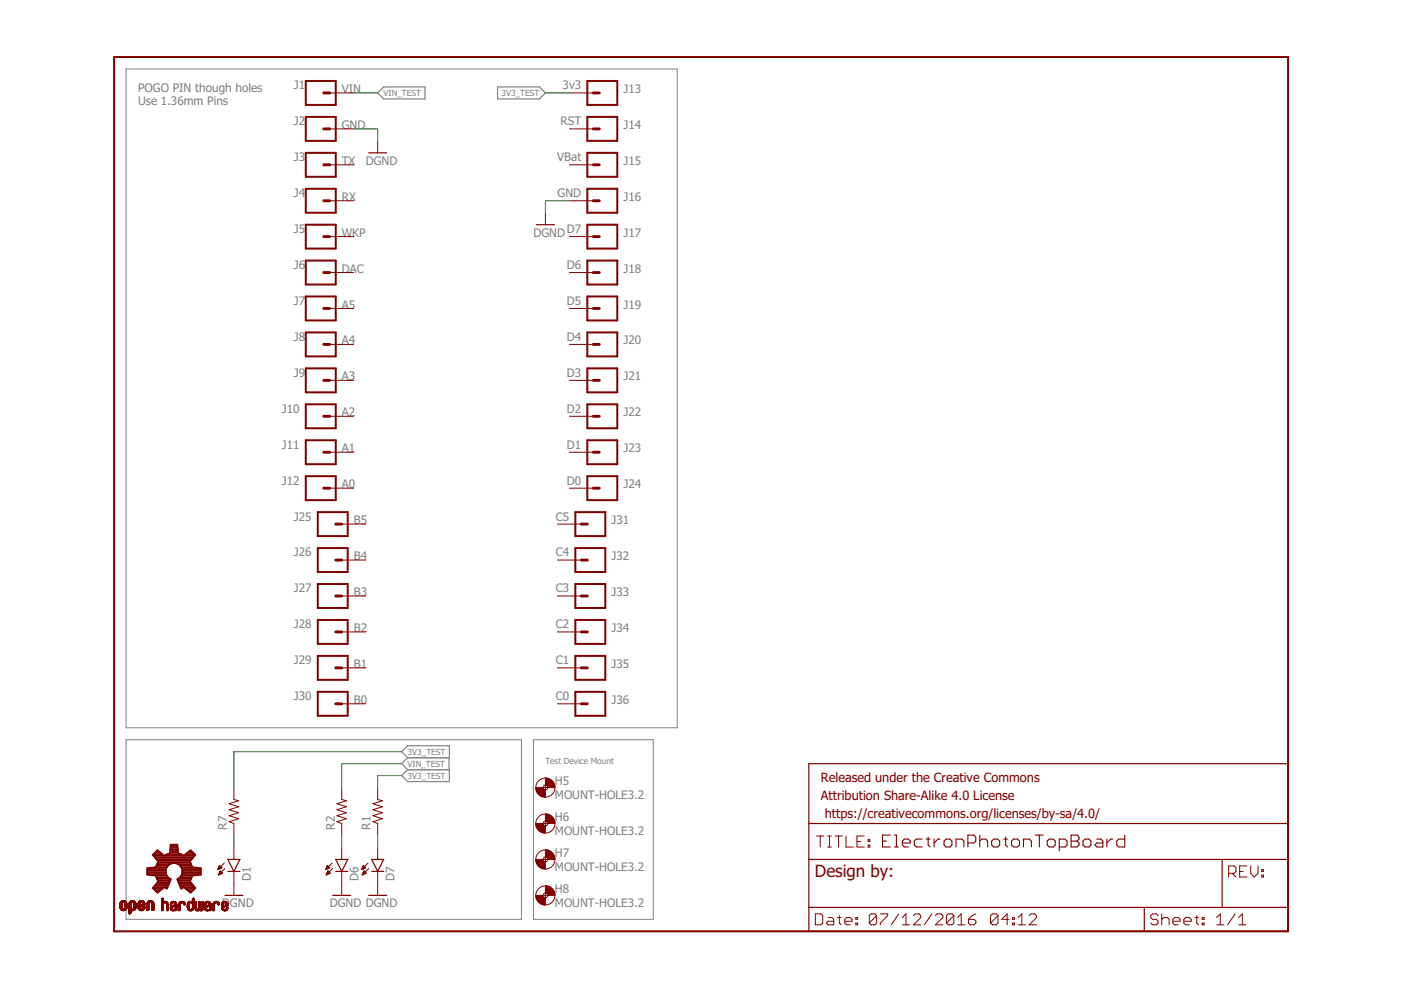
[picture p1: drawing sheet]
<svg xmlns="http://www.w3.org/2000/svg" width="297mm" height="210mm" viewBox="0 0 297 210" stroke-linecap="round" stroke-linejoin="round" font-family="sans-serif">
<path d="M26.7 14.6h116.9v139.7h-116.9zM26.7 156.8h83.9v38.1h-83.9zM113.1 156.8h25.4v38.1h-25.4z" fill="none" stroke="#808080" stroke-width=".21"/>
<path d="M80.1 19.7l1.2-1.3h8.8v2.6h-8.8zM105.5 18.4h8.9l1.2 1.3-1.2 1.3h-8.9zM85.2 159.4l1.2-1.3h8.9v2.6h-8.9zM85.2 164.4l1.2-1.2h8.9v2.5h-8.9zM86.4 160.7l-1.2 1.2 1.2 1.3M95.2 160.7v2.5" fill="none" stroke="#808080" stroke-width=".25"/>
<g fill="none" stroke="#800000" stroke-width=".25">
<path d="M78.2 32.4h3.8M113.7 47.6h3.8M171.5 161.9h101.6v35.6h-101.6zM171.5 174.6h101.6M47.7 189.8h3.8M48.3 182.2h2.6l-1.3 2.6zM48.3 184.8h2.6M70.5 189.8h3.9M71.2 184.8h2.5M71.2 182.2h2.5l-1.2 2.6zM78.2 189.8h3.8M78.8 184.8h2.5"/>
<path d="M78.8 182.2h2.5l-1.2 2.6zM171.5 182.2h101.6M171.5 192.4h101.6M242.6 192.4v5.1M259.1 182.2v10.2"/>
</g>
<g fill="none" stroke="#800000" stroke-width=".21">
<path d="M69.9 19.7h5.1M120.7 19.7h5.1M69.9 27.3h5.1M69.9 34.9h5.1M80.1 29.9v2.5M120.7 27.3h5.1M120.7 34.9h5.1M69.9 42.6h5.1M69.9 50.2h5.1M69.9 57.8h5.1M115.6 45.1v2.5M120.7 42.6h5.1"/>
<path d="M120.7 50.2h5.1M120.7 57.8h5.1M69.9 65.4h5.1M69.9 73h5.1M120.7 65.4h5.1M120.7 73h5.1M69.9 80.6h5.1M69.9 88.3h5.1M69.9 95.9h5.1M120.7 80.6h5.1M120.7 88.3h5.1M120.7 95.9h5.1"/>
<path d="M69.9 103.5h5.1M72.5 111.1h5M72.5 118.7h5M118.2 111.1h5.1M118.2 118.7h5.1M120.7 103.5h5.1M72.5 126.4h5M72.5 134h5M118.2 126.4h5.1M118.2 134h5.1M72.5 141.6h5M72.5 149.2h5"/>
<path d="M118.2 141.6h5.1M118.2 149.2h5.1M49.6 167v2.5l1 .3-2 .6 2 .6-2 .7 2 .6-2 .7 2 .6-2 .6 1 .4v2.5M49.6 179.7v2.5M72.5 167v2.5l1 .3-2.1 .6 2.1 .6-2.1 .7 2.1 .6-2.1 .7 2.1 .6-2.1 .6 1.1 .4v2.5M72.5 179.7v2.5M80.1 167v2.5l1 .3-2 .6 2 .6-2 .7 2 .6-2 .7 2 .6-2 .6 1 .4v2.5M80.1 179.7v2.5M115.1 167h1M115.1 174.6h1M115.6 166.5v1M115.6 174.1v1"/>
<path d="M173.1 177.2h1.6M173.9 177.2v2.4M175.5 177.2h.8M175.5 179.6h.8M175.9 177.2v2.4M177 177.2h1.6M177.8 177.2v2.4M179.4 177.2v2.4h1.5M181.7 178.4h.8M183.3 177.2h-1.6v2.4h1.6M184 179.2h.4v.4h-.4zM184 178h.4v.4h-.4z"/>
<path d="M25.4 192.4l.5 .1M25.4 192.4h.4M25.4 192.3h.4M25.4 192.2h.4M25.4 192.1h.4M25.4 192h.4M25.4 191.9h.4M25.4 191.8h.4M25.4 191.7h.4M25.4 191.6h.4M25.5 192.6h.4M25.5 192.5h.4"/>
<path d="M25.5 192.7h.6M25.5 192.6h.5M25.5 192.7h1.3M25.5 192.8h1.3M25.5 191.3h1.3M25.6 192.8h1.2M25.6 191.2l1.2 .1M25.6 192.9h1.1M25.6 191.2h1.1M25.7 191.2h1M25.7 192.9h1M25.7 191.1h.9"/>
<path d="M25.8 193h.8M25.8 191.1h.7M25.8 193h.7M25.8 191.6h-.4M25.9 191.6h-.5M25.9 191.5h-.4M26 191.4l-.5 .1M26 191h.4M26 193.1h.3M26 191.4h-.5M26.3 191.4h.5M26.4 191.4l.5 .1"/>
<path d="M26.4 192.6h.5M26.4 191.5h.5M26.5 191.5l.4 .1M26.5 192.4h.4M26.5 192.3h.4M26.5 192.2h.4M26.5 192.1h.4M26.5 192h.4M26.5 191.9h.4M26.5 191.8h.4M26.5 191.7h.4M26.5 191.6h.4"/>
<path d="M26.8 191.3l-1.3 .1M26.8 192.7h-.5M26.9 192.6h-.5M26.9 192.5h-.4M27.3 193.6h.4M27.3 193.5h.4M27.3 193.4h.4M27.3 193.3h.4M27.3 193.2h.4M27.3 193.1h.4M27.3 192.9h1.3M27.3 192.7h1.4"/>
<path d="M27.3 192.7h.7M27.3 192.6h.6M27.3 192.6h.5M27.3 192.5h.5M27.3 192.4h.4M27.3 192.3h.4M27.3 192.2h.4M27.3 192.1h.4M27.3 192h.4M27.3 191.9h.4M27.3 191.8h.4M27.3 191.7h.4"/>
<path d="M27.3 191.6h.4M27.4 193.8h.1M27.4 191.5h.4M27.5 191.3h1.2M27.5 191.2h1.1M27.6 191.2h1M27.6 193.7h-.3M27.7 191.1h.8M27.7 193.7h-.4M27.7 191l.7 .1M27.7 193.1h-.4M27.8 191.5l-.5 .1"/>
<path d="M27.9 191.4l-.5 .1M27.9 191h.4M27.9 191.4h-.5M28 193.1h.2M28.2 191.4h.6M28.3 191.4l.5 .1M28.3 192.6h.5M28.4 192.5h.4M28.4 191.5h.4M28.4 193l-1.1 .1M28.4 192.4h.4M28.4 192.3h.4"/>
<path d="M28.4 192.2h.4M28.4 192.1h.4M28.4 192h.4M28.4 191.9h.4M28.4 191.8h.4M28.4 191.7h.4M28.4 191.6h.4M28.5 193h-1.2M28.6 192.9l-1.3 .1M28.7 192.8h-1.4M28.7 191.3l-1.3 .1M28.8 192.7h-.6"/>
<path d="M28.8 192.6h-.5M29.3 192.5h.4M29.3 192.4h.4M29.3 192.2h.7M29.3 191.9h.4M29.3 191.8h.3M29.3 191.7h.3M29.3 191.6h.4M29.3 192.6h.5M29.3 192.6h.4M29.3 192.7h.6M29.4 192.7h1.2"/>
<path d="M29.4 191.3h1.2M29.4 191.2h1.1M29.5 192.9h1M29.5 191.2h1M29.6 193h.8M29.6 191.1h.8M29.6 191l.8 .1M29.7 193h.6M29.7 191.6l-.4 .1M29.7 191.5l-.4 .1M29.7 191.5h-.4M29.7 191.9h1"/>
<path d="M29.8 192.3l-.5 .1M29.8 191.4l-.5 .1M29.8 191h.4M29.9 193.1h.2M29.9 191.4h-.6M29.9 192.3h-.6M29.9 191.8h.8M30 191.8h.7M30.1 192.7h.5M30.1 191.7h.6M30.1 191.4h.6M30.1 192.2h-.8"/>
<path d="M30.2 192.1l-.9 .1M30.2 191.4l.5 .1M30.2 191.5h.5M30.3 192.6h.4M30.3 191.7h.4M30.3 192.5h.4M30.3 191.5h.4M30.3 191.6h.4M30.3 192.4h.4M30.4 192.3h.3M30.4 192.1h-1.1M30.5 192h-1.2"/>
<path d="M30.5 192.2h.2M30.6 192.8h-1.2M30.6 192h-1.3M30.6 191.3l-1.3 .1M30.7 192.6h-.5M30.7 191.9h-1.4M31.2 192.9h.4M31.2 192.8h.4M31.2 192.7h.4M31.2 192.6h.4M31.2 192.5h.4M31.2 192.4h.4"/>
<path d="M31.2 192.3h.4M31.2 192.2h.4M31.2 192.1h.4M31.2 192h.4M31.2 191.9h.4M31.2 191.8h.4M31.2 191.7h.4M31.2 191.6h.4M31.2 193h.2M31.3 191.3h1.2M31.3 191.2h1.2M31.4 191.2h1"/>
<path d="M31.5 191.1h.8M31.5 193h-.3M31.6 192.9h-.4M31.6 191.6h-.4M31.6 191.5l-.4 .1M31.6 191.5h-.4M31.7 191.4l-.5 .1M31.7 191h.4M31.8 191.4h-.6M32 191.4h.6M32.1 191.4l.5 .1M32.2 191.5h.4"/>
<path d="M32.2 192.9h.5M32.2 192.8h.5M32.2 192.7h.5M32.2 192.6h.5M32.2 192.5h.5M32.2 192.4h.5M32.2 192.3h.5M32.2 192.2h.5M32.2 192.1h.5M32.2 192h.5M32.2 191.9h.5M32.2 191.8h.5"/>
<path d="M32.2 191.7h.5M32.2 191.6h.5M32.5 193h-.2M32.6 191.3l-1.4 .1M32.6 193h-.4M32.7 192.9l-.5 .1M34.3 190.6h.3M34.3 193h.3M34.3 192.9h.3M34.3 192.8h.3M34.3 192.7h.3M34.3 192.6h.3"/>
<path d="M34.3 192.5h.3M34.3 192.4h.3M34.3 192.3h.3M34.3 192.2h.3M34.3 192.1h.3M34.3 192h.3M34.3 191.9h.3M34.3 191.8h.3M34.3 191.7h.3M34.3 191.3h1.2M34.3 191.2l1.1 .1M34.3 191.2h1"/>
<path d="M34.3 191.1l.3 .1M34.3 191.1h.3M34.3 191h.3M34.3 190.9h.3M34.3 190.8h.3M34.3 190.7h.3M34.3 190.5h.3M34.4 193.1h-.1M34.4 190.5h.2M34.5 193l-.2 .1M34.6 192.9h-.3M34.6 191.6l-.3 .1"/>
<path d="M34.6 191.6h-.3M34.7 191.5l-.4 .1M34.7 191.2h.6M34.7 191.5h-.4M34.8 191.4l-.5 .1M34.9 191.1h.1M34.9 191.4h-.6M35 191.4h.5M35.2 191.4l.4 .1M35.2 191.5h.4M35.3 191.5l.3 .1M35.3 191.6h.3"/>
<path d="M35.4 191.7h.2M35.4 193.1h.1M35.4 192.9h.2M35.4 192.8h.2M35.4 192.7h.2M35.4 192.6h.2M35.4 192.5h.2M35.4 192.4h.2M35.4 192.3h.2M35.4 192.2h.2M35.4 192.1h.2M35.4 192h.2"/>
<path d="M35.4 191.9h.2M35.4 191.8h.2M35.6 193l-.2 .1M35.6 193h-.2M36.1 192.7h.4M36.1 192.7h.3M36.1 192.6h.3M36.1 191.7h.3M36.1 192.8h.4M36.1 191.6h.3M36.2 192.8h.8M36.2 192.9h.8"/>
<path d="M36.2 191.4h1.1M36.3 193h.7M36.3 191.9h-.2M36.3 191.3h1M36.3 191.3h.9M36.4 191.8h-.3M36.4 191.7l-.3 .1M36.4 191.2h.8M36.4 192.5h-.3M36.4 192.1h1.1M36.4 191.6l-.3 .1M36.5 193.1h.5"/>
<path d="M36.5 192.4l-.4 .1M36.5 191.5l-.4 .1M36.5 191.2h.6M36.5 192.4h-.4M36.5 191.5h-.3M36.6 192h.9M36.6 191.4l-.4 .1M36.7 192.3l-.5 .1M36.7 193.1h-.1M36.7 192h.8M36.7 193.1h.1M36.7 191.4h-.5"/>
<path d="M36.7 191.1h.2M36.8 192.3h-.6M36.8 191.4h.6M36.9 191.9h.6M36.9 192.2l-.7 .1M37 191.4l.4 .1M37 192.2h-.8M37 191.5h.4M37.1 191.5l.3 .1M37.1 191.8h.4M37.1 191.6h.4M37.1 192.2h.4"/>
<path d="M37.1 191.6l.4 .1M37.2 192.9h.3M37.2 192.8h.3M37.2 192.7h.3M37.2 192.6h.3M37.2 192.5h.3M37.2 192.4h.3M37.2 192.3h.3M37.2 192.2h.3M37.2 191.7h.3M37.3 193.1h-.1M37.4 193l-.2 .1"/>
<path d="M37.5 193h-.3M37.5 192.1l-1.2 .1M37.9 193.1h.1M37.9 192.9h.3M37.9 192.8h.3M37.9 192.7h.3M37.9 192.6h.3M37.9 192.5h.3M37.9 192.4h.3M37.9 192.3h.3M37.9 192.2h.3M37.9 192.1h.3"/>
<path d="M37.9 192h.3M37.9 191.9h.3M37.9 191.8h.3M37.9 191.7h.3M37.9 191.6h.3M38 191.5h.3M38.1 191.3l1.1 .1M38.1 191.3h1M38.2 193l-.3 .1M38.2 193h-.3M38.2 191.2h.8M38.2 191.7h-.3"/>
<path d="M38.2 191.6l-.3 .1M38.3 191.5l-.4 .1M38.3 191.2h.6M38.4 191.4l-.4 .1M38.5 191.1h.2M38.6 191.4h-.6M38.7 191.4h.5M38.8 191.4l.4 .1M38.9 191.5h.3M38.9 191.5h.4M38.9 191.6h.4M39 191.6h.3"/>
<path d="M39 191.7h.3M39 191.9h.1M39.2 191.8h-.2M39.3 191.7l-.3 .1M39.7 192.4h.3M39.7 192.3h.3M39.7 192.2h.3M39.7 192.1h.3M39.7 192h.3M39.7 191.9h.3M39.7 191.8h.3M39.7 192.6h.3"/>
<path d="M39.7 192.5h.3M39.7 191.7h.3M39.8 192.6h.3M39.8 192.7h.4M39.8 192.7h.3M39.8 192.8h.4M39.8 192.8h1.2M39.9 192.9h1.1M39.9 191.4h1.2M39.9 192.9h1M39.9 191.3h1.2M40 191.3h1.1"/>
<path d="M40 193h.9M40 193h.8M40 191.6l-.3 .1M40 191.2h1.1M40.1 191.6h-.3M40.1 191.5l-.3 .1M40.1 191.2h.6M40.2 193.1h.5M40.2 191.5h-.4M40.2 191.4l-.4 .1M40.3 193.1h.1M40.3 191.1h.2"/>
<path d="M40.4 191.4h-.6M40.4 193.1h.1M40.4 191.4h.7M40.6 192.8h.4M40.6 191.4h.5M40.6 192.7h.4M40.7 191.5h.4M40.8 191.6h.3M40.8 192.5h.3M40.8 192.4h.3M40.8 192.3h.3M40.8 192.2h.3"/>
<path d="M40.8 192.1h.3M40.8 192h.3M40.8 191.9h.3M40.8 191.8h.3M40.8 191.7h.3M40.8 191.1h.3M40.8 191h.3M40.8 190.9h.3M40.8 190.8h.3M40.8 190.7h.3M40.8 190.6h.3M40.8 190.5h.3"/>
<path d="M40.9 190.5h.2M41.1 192.7h-.4M41.1 192.6h-.4M41.1 192.6h-.3M41.4 192.8h.3M41.4 192.7h.3M41.4 192.6h.3M41.4 192.5h.3M41.4 192.4h.3M41.4 192.3h.3M41.4 192.2h.3M41.4 192.1h.3"/>
<path d="M41.4 192h.3M41.4 191.9h.3M41.4 191.8h.3M41.4 191.7h.3M41.4 191.6h.3M41.4 191.5h.3M41.4 191.4h.3M41.4 191.3h.3M41.4 191.2h.3M41.4 192.8h1.7M41.4 192.9h1.6M41.5 192.9h1.5"/>
<path d="M41.5 193h1.4M41.5 191.2h.2M41.6 193h1.3M41.7 193.1h.4M41.8 193.1h.1M41.9 193.1h.1M42 192.8h.5M42 192.7h.4M42.1 192.7h.3M42.1 192.6h.3M42.1 192.5h.3M42.1 192.4h.3"/>
<path d="M42.1 192.3h.3M42.1 192.2h.3M42.1 192.1h.3M42.1 192h.3M42.1 191.9h.3M42.1 191.8h.3M42.1 191.7h.3M42.1 191.6h.3M42.1 191.5h.3M42.1 191.4h.3M42.1 191.3h.3M42.1 191.2h.3"/>
<path d="M42.2 191.2h.2M42.4 193.1h.4M42.6 193.1h.1M42.7 192.7h.4M42.8 192.7h.3M42.8 192.6h.3M42.8 192.5h.3M42.8 192.4h.3M42.8 192.3h.3M42.8 192.2h.3M42.8 192.1h.3M42.8 192h.3"/>
<path d="M42.8 191.9h.3M42.8 191.8h.3M42.8 191.7h.3M42.8 191.6h.3M42.8 191.5h.3M42.8 191.4h.3M42.8 191.3h.3M42.8 191.2h.3M42.9 191.2h.2M43.1 192.8h-.4M43.3 192.7h.4M43.3 192.6h.4"/>
<path d="M43.3 192.5h.4M43.3 191.7h.4M43.4 192.8h.8M43.4 192.8h.4M43.4 191.6h.3M43.4 192.9h.8M43.5 192.9h.7M43.5 191.3l1.1 .1M43.5 193h.8M43.5 191.9h-.2M43.5 191.3h1M43.6 191.8h-.3"/>
<path d="M43.6 191.3h.9M43.6 191.7l-.3 .1M43.7 192.1h1M43.7 191.2h.7M43.7 192.4l-.4 .1M43.7 191.5l-.3 .1M43.8 191.2h.5M43.8 192.4h-.5M43.8 191.5h-.4M43.8 192h.9M43.9 191.4l-.5 .1M43.9 193.1h.1"/>
<path d="M43.9 192.3l-.5 .1M43.9 192h.8M44 191.1h.1M44 191.4h-.5M44 192.3h-.6M44.1 191.4h.5M44.1 191.9h.6M44.1 192.2l-.6 .1M44.2 191.9h.5M44.2 193.1h-.5M44.2 191.4l.5 .1M44.3 193h-.7"/>
<path d="M44.3 192.2h-.8M44.3 191.5h.4M44.3 191.8h.4M44.4 191.6h.3M44.4 191.8h.3M44.4 193.1h.2M44.4 193h.3M44.4 192.9h.3M44.4 192.8h.3M44.4 192.7h.3M44.4 192.6h.3M44.4 192.5h.3"/>
<path d="M44.4 192.4h.3M44.4 192.3h.3M44.4 192.2h.3M44.4 191.7h.3M44.7 193l-.3 .1M44.7 192.1l-1.1 .1M45.2 193.1h.1M45.2 192.9h.2M45.2 192.8h.2M45.2 192.7h.2M45.2 192.6h.2M45.2 192.5h.2"/>
<path d="M45.2 192.4h.2M45.2 192.3h.2M45.2 192.2h.2M45.2 192.1h.2M45.2 192h.2M45.2 191.9h.2M45.2 191.8h.2M45.2 191.7h.2M45.3 191.4h1.1M45.4 191.3h.9M45.4 193l-.2 .1M45.4 193h-.2"/>
<path d="M45.5 191.2h.7M45.5 191.6l-.3 .1M45.5 191.6h-.3M45.6 191.5l-.4 .1M45.6 191.2h.5M45.6 191.5h-.4M45.7 191.4l-.5 .1M45.8 191.4h-.5M45.8 191.1h.1M45.9 191.4h.5M46 191.4l.5 .1M46.1 191.5h.4"/>
<path d="M46.1 191.5l.4 .1M46.2 184.3h.1M46.2 191.6h.3M46.2 191.7h.3M46.2 184.2h.4M46.2 191.9h.2M46.3 184.1h.6M46.4 184h.6M46.4 185.4h.2M46.4 183.9h.5M46.4 185.3h.4M46.4 185.2h.7"/>
<path d="M46.5 183.7h.3M46.5 191.8h-.3M46.5 183.6h.2M46.5 185.1h.6M46.5 191.7l-.3 .1M46.5 183.5l.6 .5-.9 .4zM46.5 184.9h.5M46.6 184.8h.2M46.7 184.7h.1M46.7 184.6l.5 .5-.9 .4zM47 192.6h.3M47 192.5h.3"/>
<path d="M47 192.4h.3M47 192.1h1.1M47 192h.3M47 191.9h.3M47 191.8h.3M47 191.7h.3M47 192.7h.4M47 191.5h.4M47.1 192.8h.4M47.1 192.8h1.1M47.1 191.4h1.1M47.2 191.3h1"/>
<path d="M47.2 193h.9M47.2 191.2l.9 .1M47.3 193h.7M47.3 191.2h.7M47.3 191.6h-.3M47.3 192.4h-.3M47.3 191.5l-.3 .1M47.4 191.2h.5M47.4 193.1h.5M47.5 191.4l-.4 .1M47.5 192.3l-.5 .1M47.5 193.1h.1"/>
<path d="M47.6 183l-1.4 1.4M47.6 191.1h.1M47.6 191.4h-.5M47.6 193.1h.2M47.6 192.3h-.6M47.7 184.1l-1.4 1.4M47.7 192.2l-.7 .1M47.7 191.4h.5M47.7 191.9h.6M47.8 191.4l.5 .1M47.9 192.8h.3M47.9 192.2h-.9"/>
<path d="M47.9 191.8h.4M47.9 192.1l-.9 .1M47.9 191.5h.4M48 191.8h.3M48 191.5l.3 .1M48 192.7h.3M48 191.6h.3M48 191.6l.3 .1M48 192.5h.3M48 191.7h.3M48.1 192.4h.2M48.2 192.9h-1"/>
<path d="M48.2 192.4h.1M48.2 192.9h-1.1M48.2 192h-.8M48.3 192.3h.1M48.3 192.7h-.4M48.3 192h-.8M48.3 192.6h-.3M48.3 191.9h-.6M49.6 184.8v5M69 184.3h.2M69.1 184.2h.3M69.2 184.1h.5"/>
<path d="M69.2 185.4h.2M69.2 184h.7M69.3 183.9h.4M69.3 185.3h.4M69.3 183.7h.3M69.3 185.2h.7M69.4 183.6h.1M69.4 185.1h.5M69.4 184.9h.4M69.4 183.5l.5 .5-.9 .4zM69.5 184.8h.2M69.5 184.7h.1"/>
<path d="M69.5 184.6l.5 .5-.8 .4zM70.4 183l-1.4 1.4M70.5 184.1l-1.3 1.4M72.5 184.8v5M76.7 184.3h.1M76.7 184.2h.4M76.8 184.1h.5M76.8 185.4h.2M76.8 184h.7M76.9 183.9h.5M76.9 185.3h.4M76.9 183.7h.4"/>
<path d="M76.9 185.2h.7M77 183.6h.1M77 185.1h.6M77 184.9h.4M77 183.5l.5 .5-.9 .4zM77.1 184.8h.2M77.1 184.7h.1M77.2 184.6l.5 .5-.9 .4zM78 183l-1.4 1.4M78.2 184.1l-1.4 1.4M80.1 184.8v5M115.1 182.2h1"/>
<path d="M115.1 189.8h1M115.6 181.7v1M115.6 189.3v1.1M172.9 193.8h1.1l.4 .3v1.6l-.4 .4h-1.1zM175.6 194.5h.8l.4 .4v1.2h-1.2l-.4-.4 .4-.4h1.2M177.5 194.5h.8M177.9 194.1v1.6l.4 .4M179.1 195.3h1.6v-.4l-.4-.4h-.8l-.4 .4v.8l.4 .4h.8M181.4 195.7h.4v.4h-.4zM181.4 194.5h.4v.4h-.4zM185.9 194.1l-.4-.3h-.8l-.4 .3v1.6M185.9 194.1v1.6l-.4 .4h-.8l-.4-.4"/>
<path d="M185.9 194.1l-1.6 1.6M186.6 193.8h1.6v.3l-1.6 1.6v.4M190.5 193.8l-1.5 2.3M191.3 196.1h1.6M191.3 194.5l.8-.7v2.3M193.7 194.1l.3-.3h.8l.4 .3v.4l-1.5 1.6h1.5M197.5 193.8l-1.5 2.3M198.3 194.1l.4-.3h.8l.4 .3v.4l-1.6 1.6h1.6M202.2 194.1l-.4-.3h-.7l-.4 .3v1.6M202.2 194.1v1.6l-.4 .4h-.7l-.4-.4M202.2 194.1l-1.5 1.6M203 196.1h1.6"/>
<path d="M203 194.5l.8-.7v2.3M205.3 194.9h1.2l.4 .4v.4l-.4 .4h-.8l-.4-.4zM206.9 193.8l-.8 .3-.8 .8M211.6 194.1l-.4-.3h-.8l-.4 .3v1.6M211.6 194.1v1.6l-.4 .4h-.8l-.4-.4M211.6 194.1l-1.6 1.6M213.9 194.9h-1.5l1.1-1.1v2.3M214.7 195.7h.4v.4h-.4zM214.7 194.5h.4v.4h-.4zM215.9 196.1h1.5M215.9 194.5l.7-.7v2.3M218.2 194.1l.4-.3h.8l.4 .3v.4l-1.6 1.6h1.6"/>
<path d="M245.5 194.1l-.3-.3h-.8l-.4 .3v.4l.4 .4h.8l.3 .4v.4l-.3 .4h-.8l-.4-.4M246.3 194.9l.4-.4h.8l.4 .4v1.2M246.3 193.8v2.3M248.7 195.3h1.5v-.4l-.4-.4h-.8l-.3 .4v.8l.3 .4h.8M251 195.3h1.6v-.4l-.4-.4h-.8l-.4 .4v.8l.4 .4h.8M253.3 194.5h.8M253.7 194.1v1.6l.4 .4M254.9 195.7h.4v.4h-.4zM254.9 194.5h.4v.4h-.4zM258 196.1h1.5M258 194.5l.7-.7v2.3M260.5 185.2h1.2l.3-.4v-.8l-.3-.4h-1.2v2.3"/>
<path d="M261.3 185.2l.7 .7M261.9 193.8l-1.6 2.3M262.6 196.1h1.6M262.6 194.5l.8-.7v2.3M262.8 184.8h.8M264.4 183.6h-1.6v2.3h1.6M265.2 183.6v1.6l.7 .7 .8-.7v-1.6M267.5 185.5h.4v.4h-.4zM267.5 184.4h.4v.4h-.4z"/>
<circle cx="115.6" cy="174.6" r="2.03"/>
<circle cx="115.6" cy="167" r="2.03"/>
<circle cx="115.6" cy="174.6" r=".51"/>
<circle cx="115.6" cy="167" r=".51"/>
<circle cx="115.6" cy="182.2" r="2.03"/>
<circle cx="115.6" cy="189.8" r="2.03"/>
<circle cx="115.6" cy="189.8" r=".51"/>
<circle cx="115.6" cy="182.2" r=".51"/>
</g>
<g fill="none" stroke="#800000" stroke-width=".38">
<path d="M36.1 179.7h1.6M36.2 179.4h1.4M31.2 185.3h4M31.2 185h3.9M31.2 184.6h3.9M31.2 184.3h4M32.5 181.1h1.9M32.6 188.4h1.8M32.6 188.1h2.9M32.6 181.5h8.6M32.8 183.9h2.5M32.8 187.7h2.9"/>
<path d="M32.9 181.8h8M32.9 180.8h1.1M32.9 188.8h1.1M33.1 185.7l-1.9-.2v-1.4l1.9-.2 .5-1.2-1.2-1.4 1-1 1.4 1.1 1.2-.5 .2-1.8h1.4l.2 1.8 1.2 .5 1.4-1.1 1 1-1.2 1.4 .5 1.2 1.9 .2v1.4l-1.9 .2M33.1 185.7h2.2M33.1 187.4h2.7M33.1 182.2h7.6M33.2 186h2.4M33.2 183.6h2.4M33.2 180.4h.4M33.3 189.1h.2M33.3 183.2h2.7"/>
<path d="M33.3 186.4h2.8M33.4 187h2.6M33.4 182.5h7M33.5 182.9h6.8M33.5 186.7h2.6M35.3 183.9a1.8 1.8 0 0 0 .9 2.5l-.8 2-.6-.3-1.4 1.2-1-1 1.2-1.4-.5-1.2M35.3 183.9a1.79 1.79 0 0 1 3.2 0M35.5 181.1h2.8M36 180.8h1.8M36.1 180.4h1.6M36.1 180.1h1.6M37.7 186.7h2.6"/>
<path d="M37.7 186.4h2.8M37.8 183.2h2.7M37.8 187h2.6M38 187.4h2.7M38.1 187.7h2.9M38.2 186h2.4M38.2 183.6h2.4M38.3 188.1h3M38.4 185.7h2.3M38.5 183.9h2.5M38.5 183.9a1.77 1.77 0 0 1-.9 2.5l.8 2 .6-.3 1.4 1.2 1-1-1.2-1.4 .5-1.2M38.6 185.3h4"/>
<path d="M38.6 184.3h4M38.7 185h3.9M38.7 184.6h3.9M39.4 181.1h1.9M39.4 188.4h1.8M39.8 180.8h1.1M39.8 188.8h1.1M40.2 180.4h.4M40.3 189.1h.2"/>
</g>
<g fill="none" stroke="#800000" stroke-width=".42">
<path d="M24.2 12.1h248.9v185.4h-248.9zM64.8 17.2h6.4v5h-6.4zM124.5 17.2h6.4v5h-6.4zM64.8 24.8h6.4v5.1h-6.4zM64.8 32.4h6.4v5.1h-6.4zM124.5 24.8h6.4v5.1h-6.4zM124.5 32.4h6.4v5.1h-6.4zM64.8 40h6.4v5.1h-6.4zM64.8 47.6h6.4v5.1h-6.4zM64.8 55.2h6.4v5.1h-6.4zM124.5 40h6.4v5.1h-6.4zM124.5 47.6h6.4v5.1h-6.4z"/>
<path d="M124.5 55.2h6.4v5.1h-6.4zM64.8 62.9h6.4v5h-6.4zM64.8 70.5h6.4v5.1h-6.4zM64.8 78.1h6.4v5.1h-6.4zM124.5 62.9h6.4v5h-6.4zM124.5 70.5h6.4v5.1h-6.4zM124.5 78.1h6.4v5.1h-6.4zM64.8 85.7h6.4v5.1h-6.4zM64.8 93.3h6.4v5.1h-6.4zM124.5 85.7h6.4v5.1h-6.4zM124.5 93.3h6.4v5.1h-6.4zM64.8 101h6.4v5h-6.4z"/>
<path d="M67.4 108.6h6.3v5.1h-6.3zM67.4 116.2h6.3v5.1h-6.3zM122 108.6h6.3v5.1h-6.3zM122 116.2h6.3v5.1h-6.3zM124.5 101h6.4v5h-6.4zM67.4 123.8h6.3v5.1h-6.3zM67.4 131.4h6.3v5.1h-6.3zM67.4 139.1h6.3v5h-6.3zM122 123.8h6.3v5.1h-6.3zM122 131.4h6.3v5.1h-6.3zM122 139.1h6.3v5h-6.3zM67.4 146.7h6.3v5.1h-6.3z"/>
<path d="M122 146.7h6.3v5.1h-6.3z"/>
</g>
<g fill="none" stroke="#800000" stroke-width=".23">
<path d="M187.1 178.3h.8M188.8 177.1h-1.7v2.5h1.7M189.6 177.1h.5v2.5M189.6 179.6h.9M191.3 178.7h1.7v-.4l-.4-.4h-.9l-.4 .4v.9l.4 .4h.9M195.5 177.9h-1.2l-.5 .4v.9l.5 .4h1.2M196.4 177.9h.8M196.8 177.5v1.7l.4 .4M198.1 177.9v1.7M199.3 177.9h-.4l-.8 .8M200.2 178.3l.4-.4h.8l.4 .4v.9l-.4 .4h-.8l-.4-.4zM202.7 179.6v-1.7h1.2l.5 .4v1.3"/>
<path d="M205.2 178.7h1.3l.4-.4v-.8l-.4-.4h-1.3v2.5M207.7 178.3l.5-.4h.8l.4 .4v1.3M207.7 177.1v2.5M210.2 178.3l.5-.4h.8l.4 .4v.9l-.4 .4h-.8l-.5-.4zM212.8 177.9h.8M213.2 177.5v1.7l.4 .4M214.5 178.3l.4-.4h.8l.5 .4v.9l-.5 .4h-.8l-.4-.4zM217 179.6v-1.7h1.2l.5 .4v1.3M219.5 177.1h1.7M220.4 177.1v2.5M222 178.3l.5-.4h.8l.4 .4v.9l-.4 .4h-.8l-.5-.4zM224.6 179.6h1.2l.5-.4v-.9l-.5-.4h-1.2v2.5"/>
<path d="M227.1 177.1h1.2l.5 .4v.4l-.5 .4 .5 .4v.5l-.5 .4h-1.2zM227.1 178.3h1.2M229.6 178.3l.4-.4h.9l.4 .4v.9l-.4 .4h-.9l-.4-.4zM232.6 177.9h.8l.4 .4v1.3h-1.2l-.4-.4 .4-.5h1.2M234.7 177.9v1.7M235.9 177.9h-.4l-.8 .8M238.5 177.1v2.5h-1.3l-.4-.4v-.9l.4-.4h1.3"/>
</g>
<g fill="#800000" stroke="#800000" stroke-width=".21">
<path d="M115.6 165a2.04 2.04 0 0 1 2.1 2h-1.6l-.1-.3-.4-.2z" fill-rule="evenodd"/>
<path d="M113.6 167h1.5l.1 .3 .4 .2v1.5a2 2 0 0 1-2-2z" fill-rule="evenodd"/>
<path d="M115.6 172.6a2.04 2.04 0 0 1 2.1 2h-1.6l-.1-.3-.4-.2z" fill-rule="evenodd"/>
<path d="M113.6 174.6h1.5l.1 .3 .4 .2v1.5a2 2 0 0 1-2-2z" fill-rule="evenodd"/>
<path d="M115.6 180.2a2.04 2.04 0 0 1 2.1 2h-1.6l-.1-.3-.4-.2z" fill-rule="evenodd"/>
<path d="M113.6 182.2h1.5l.2 .4 .3 .1v1.6a2 2 0 0 1-2-2.1z" fill-rule="evenodd"/>
<path d="M115.6 187.8a2.04 2.04 0 0 1 2.1 2h-1.6l-.1-.3-.4-.2z" fill-rule="evenodd"/>
<path d="M113.6 189.8h1.5l.2 .5 .3 .1v1.5a2 2 0 0 1-2-2.1z" fill-rule="evenodd"/>
</g>
<g fill="none" stroke="#800000" stroke-width=".61">
<path d="M68.6 19.7h1.3M125.8 19.7h1.3M68.6 27.3h1.3M68.6 34.9h1.3M125.8 27.3h1.3M125.8 34.9h1.3M68.6 42.6h1.3M68.6 50.2h1.3M68.6 57.8h1.3M125.8 42.6h1.3M125.8 50.2h1.3M125.8 57.8h1.3"/>
<path d="M68.6 65.4h1.3M68.6 73h1.3M125.8 65.4h1.3M125.8 73h1.3M68.6 80.6h1.3M68.6 88.3h1.3M68.6 95.9h1.3M125.8 80.6h1.3M125.8 88.3h1.3M125.8 95.9h1.3M68.6 103.5h1.3M71.2 111.1h1.3"/>
<path d="M71.2 118.7h1.3M123.3 111.1h1.2M123.3 118.7h1.2M125.8 103.5h1.3M71.2 126.4h1.3M71.2 134h1.3M123.3 126.4h1.2M123.3 134h1.2M71.2 141.6h1.3M71.2 149.2h1.3M123.3 141.6h1.2M123.3 149.2h1.2"/>
</g>
<path d="M75 19.7h5.1M115.6 19.7h5.1M75 27.3h5.1v2.6M120.7 42.6h-5.1v2.5M85.2 159.4h-35.6v7.6M49.6 177.1v2.6M72.5 177.1v2.6M80.1 177.1v2.6M85.2 164.4h-5.1v2.6M85.2 161.9h-12.7v5.1" fill="none" stroke="#008000" stroke-width=".21"/>
<text font-size="3.6" fill="#800000" x="172.8" y="186">Design by:</text>
<g font-size="2.7" fill="#800000">
<text x="174" y="165.7">Released under the Creative Commons</text>
<text x="174" y="169.5">Attribution Share-Alike 4.0 License</text>
<text x="174.9" y="173.3">https://creativecommons.org/licenses/by-sa/4.0/</text>
</g>
<g font-size="2.5" fill="#808080">
<text x="29.3" y="19.6">POGO PIN though holes</text>
<text x="29.3" y="22.2">Use 1.36mm Pins</text>
<text x="62.3" y="18.9">J1</text>
<text x="72.5" y="19.7">VIN</text>
<text x="119.3" y="18.9">3v3</text>
<text x="132.2" y="19.7">J13</text>
<text x="62.3" y="26.6">J2</text>
<text x="72.5" y="27.3">GND</text>
<text x="118.8" y="26.6">RST</text>
<text x="132.2" y="27.3">J14</text>
<text x="62.3" y="34.2">J3</text>
<text x="72.5" y="34.9">TX</text>
<text x="77.5" y="34.9">DGND</text>
<text x="118.1" y="34.2">VBat</text>
<text x="132.2" y="34.9">J15</text>
<text x="62.3" y="41.8">J4</text>
<text x="118.2" y="41.8">GND</text>
<text x="72.5" y="42.6">RX</text>
<text x="132.2" y="42.6">J16</text>
<text x="62.3" y="49.4">J5</text>
<text x="72.5" y="50.2">WKP</text>
<text x="113.1" y="50.2">DGND</text>
<text x="120.2" y="49.4">D7</text>
<text x="132.2" y="50.2">J17</text>
<text x="62.3" y="57">J6</text>
<text x="72.5" y="57.8">DAC</text>
<text x="120.2" y="57">D6</text>
<text x="132.2" y="57.8">J18</text>
<text x="62.3" y="64.7">J7</text>
<text x="72.5" y="65.4">A5</text>
<text x="120.2" y="64.7">D5</text>
<text x="132.2" y="65.4">J19</text>
<text x="62.3" y="72.3">J8</text>
<text x="72.5" y="73">A4</text>
<text x="120.2" y="72.3">D4</text>
<text x="132.2" y="73">J20</text>
<text x="62.3" y="79.9">J9</text>
<text x="72.5" y="80.6">A3</text>
<text x="120.2" y="79.9">D3</text>
<text x="132.2" y="80.6">J21</text>
<text x="59.8" y="87.5">J10</text>
<text x="72.5" y="88.3">A2</text>
<text x="120.2" y="87.5">D2</text>
<text x="132.2" y="88.3">J22</text>
<text x="59.8" y="95.1">J11</text>
<text x="72.5" y="95.9">A1</text>
<text x="120.2" y="95.1">D1</text>
<text x="132.2" y="95.9">J23</text>
<text x="59.8" y="102.7">J12</text>
<text x="72.5" y="103.5">A0</text>
<text x="120.2" y="102.7">D0</text>
<text x="132.2" y="103.5">J24</text>
<text x="62.3" y="110.4">J25</text>
<text x="75" y="111.1">B5</text>
<text x="117.9" y="110.4">C5</text>
<text x="129.7" y="111.1">J31</text>
<text x="62.3" y="118">J26</text>
<text x="75" y="118.7">B4</text>
<text x="117.9" y="118">C4</text>
<text x="129.7" y="118.7">J32</text>
<text x="62.3" y="125.6">J27</text>
<text x="117.9" y="125.6">C3</text>
<text x="75" y="126.4">B3</text>
<text x="129.7" y="126.4">J33</text>
<text x="62.3" y="133.2">J28</text>
<text x="75" y="134">B2</text>
<text x="117.9" y="133.2">C2</text>
<text x="129.7" y="134">J34</text>
<text x="62.3" y="140.8">J29</text>
<text x="75" y="141.6">B1</text>
<text x="117.9" y="140.8">C1</text>
<text x="129.7" y="141.6">J35</text>
<text x="62.3" y="148.5">J30</text>
<text x="75" y="149.2">B0</text>
<text x="117.9" y="148.5">C0</text>
<text x="129.7" y="149.2">J36</text>
<text x="117.7" y="166.4">H5</text>
<text x="117.7" y="169.5">MOUNT-HOLE3.2</text>
<text x="48.1" y="175.9" transform="rotate(-90 48.1 175.9)">R7</text>
<text x="71" y="175.9" transform="rotate(-90 71 175.9)">R2</text>
<text x="78.6" y="175.9" transform="rotate(-90 78.6 175.9)">R1</text>
<text x="117.7" y="177.1">MOUNT-HOLE3.2</text>
<text x="117.7" y="174">H6</text>
<text x="117.7" y="184.7">MOUNT-HOLE3.2</text>
<text x="117.7" y="181.6">H7</text>
<text x="53.2" y="186.8" transform="rotate(-90 53.2 186.8)">D1</text>
<text x="76" y="186.8" transform="rotate(-90 76 186.8)">D6</text>
<text x="83.6" y="186.8" transform="rotate(-90 83.6 186.8)">D7</text>
<text x="117.7" y="189.3">H8</text>
<text x="47.1" y="192.4">DGND</text>
<text x="69.9" y="192.4">DGND DGND</text>
<text x="117.7" y="192.3">MOUNT-HOLE3.2</text>
</g>
<g font-size="1.8" fill="#808080">
<text x="81.3" y="20.3">VIN_TEST</text>
<text x="106.3" y="20.3">3V3_TEST</text>
<text x="86.4" y="160">3V3_TEST</text>
<text x="115.6" y="161.9">Test Device Mount</text>
<text x="86.4" y="165.1">3V3_TEST</text>
<text x="86.4" y="162.5">VIN_TEST</text>
</g>
</svg>
